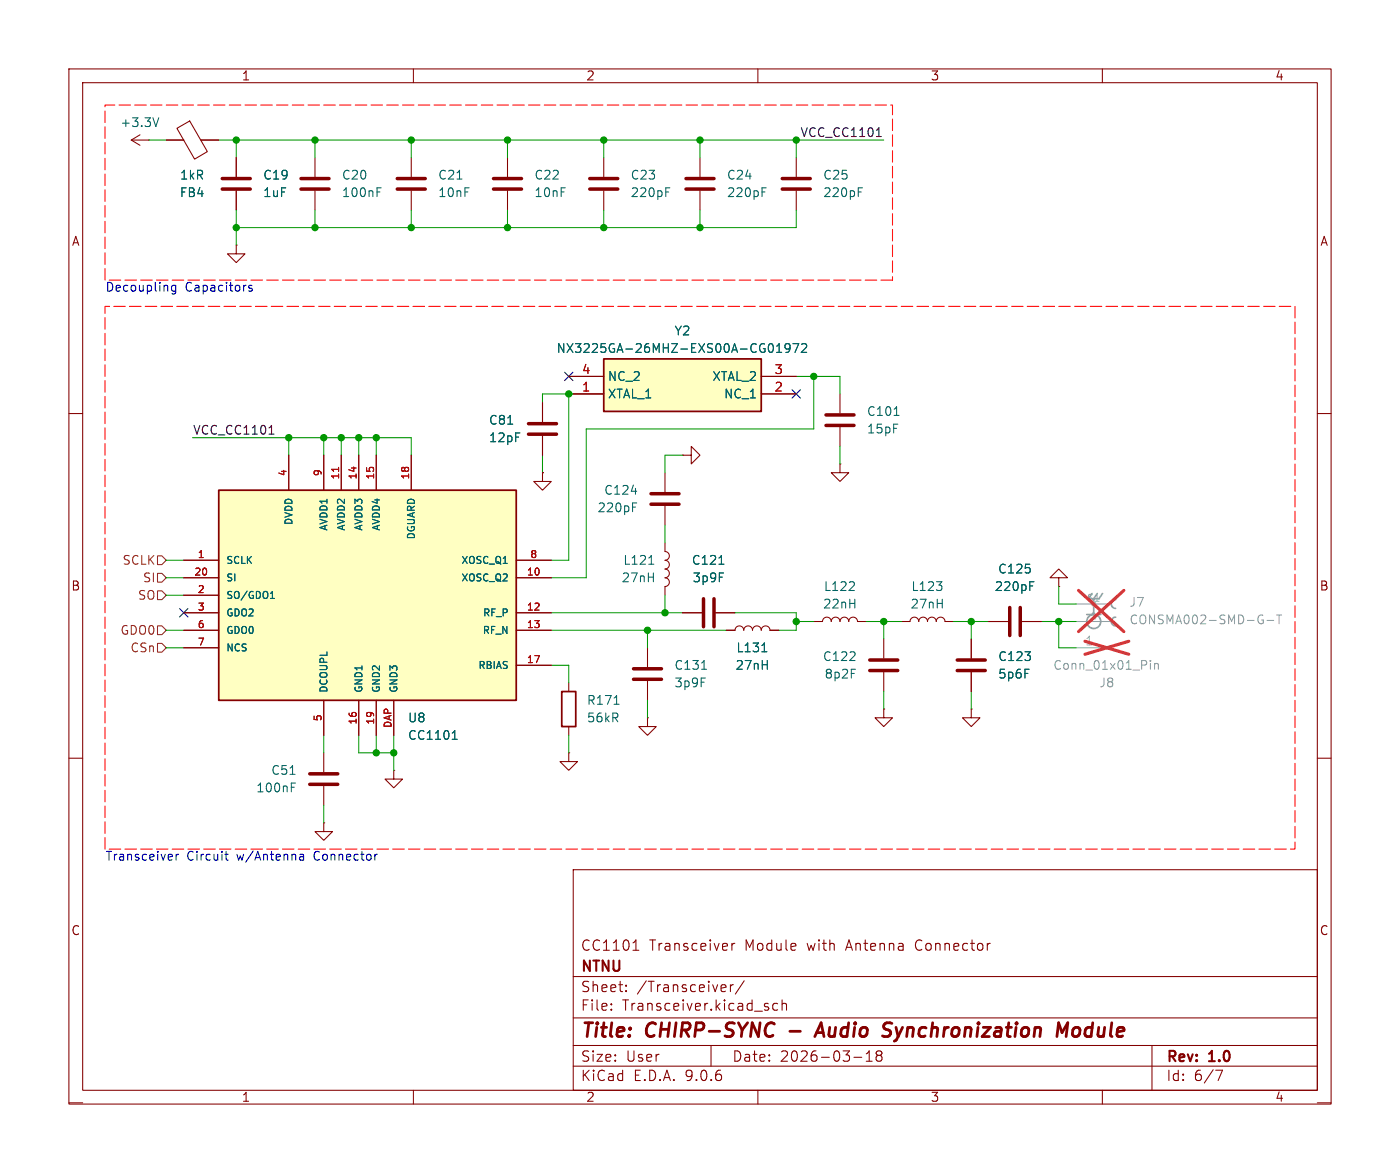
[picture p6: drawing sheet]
<svg xmlns="http://www.w3.org/2000/svg" width="203mm" height="170mm" viewBox="0 0 203 170" stroke-linecap="round" stroke-linejoin="round" font-family="sans-serif">
<g fill="none" stroke="#840000" stroke-width=".15">
<path d="M10 10h183.2v150.2h-183.2zM12 12h179.2v146.2h-179.2zM60 10v2M110 10v2M160 10v2M87.6 22.9v2.8M87.6 27.7v2.8M101.6 22.9v2.8M101.6 27.7v2.8M115.6 22.9v2.8M115.6 27.7v2.8M10 60h2"/>
<path d="M78.7 58.4v2.8M121.9 57.1v2.8M191.2 60h2M78.7 68.6v1.2h1.3l-1.3 1.3-1.2-1.3h1.2M78.7 68.6h.1M78.7 63.2v2.8M121.9 67.3v1.3h1.3l-1.3 1.2-1.3-1.2h1.3M121.9 67.3h.1M121.9 62v2.8M105.4 91.4h1.3a.64 .64 0 0 1 .6-.6 .64 .64 0 0 1 .6 .6 .64 .64 0 0 1 .7-.6 .64 .64 0 0 1 .6 .6 .64 .64 0 0 1 .7-.6 .64 .64 0 0 1 .6 .6 .64 .64 0 0 1 .6-.6 .64 .64 0 0 1 .7 .6h1.2M128.3 92.7v2.8M128.3 97.5v2.8"/>
<path d="M130.8 90.2h1.3a.64 .64 0 0 1 .6-.7 .64 .64 0 0 1 .6 .7 .64 .64 0 0 1 .7-.7 .64 .64 0 0 1 .6 .7 .64 .64 0 0 1 .7-.7 .64 .64 0 0 1 .6 .7 .64 .64 0 0 1 .6-.7 .64 .64 0 0 1 .7 .7h1.2M141 92.7v2.8M141 97.5v2.8M143.5 90.2h2.8M148.3 90.2h2.8M153.7 83.8h1.2l-1.2-1.3-1.3 1.3h1.3v1.3M153.7 85.1h.1M10 110h2M47 119.4v1.2h1.3l-1.3 1.3-1.3-1.3h1.3M47 119.4h.1M47 109.2v2.8M47 114v2.8"/>
<path d="M57.1 111.8v1.2h1.3l-1.3 1.3-1.2-1.3h1.2M57.1 111.8h.1M82.5 109.2v1.3h1.3l-1.3 1.3-1.2-1.3h1.2M82.5 109.2h.1M94 104.1v1.3h1.2l-1.2 1.3-1.3-1.3h1.3M94 104.1h.1M128.3 102.9v1.2h1.2l-1.2 1.3-1.3-1.3h1.3M128.3 102.9h.1M141 102.9v1.2h1.2l-1.2 1.3-1.3-1.3h1.3M141 102.9h.1M191.2 110h2M83.2 126.2h108v32h-108z"/>
<path d="M91.9 137.9h.8M92.2 136.6l.1-.2v1.5M106.2 136.9v1M106.7 136.9h-.3l-.2 .3M143.6 136.9h.1M10 160h2M60 158.2v2M83.2 154.7h108M83.2 151.7h108M83.2 147.7h108M83.2 141.7h108M88.7 146.4v.2"/>
<path d="M88.7 145.6v.2M90.9 143.7v.2M90.9 142.9v.2M103.2 151.7v3M105.2 142.9h.1l.1 .3-.7 .2M105.3 143.8l-.1 .1M106 142.9v1M106.4 142.9h-.2l-.2 .3M108 142.3l-1.3 1.9M110 158.2v2M112.9 145.6h-.5l-.2 .3v.4l.1 .2h.6M113.5 145.7a.37 .37 0 0 1 .7 .1v.8"/>
<path d="M113.5 145.1v1.5M123.9 153.4h1.2M125.7 154h.9M125.7 152.9l.5-.4v1.5M127.4 153.1l-.2 .3v.4l.2 .2 .5-.1 .1-.2-.1-.4-.2-.2M127.4 153.1l-.2-.3v-.2l.2-.1h.5l.1 .3-.1 .2-.2 .1M127.4 153.1h.3M160 158.2v2M167.2 151.7v6.5M176.4 155.3h1l-.6 1.5M191.2 160h2"/>
</g>
<path d="M112.3 148.5l.1 .1M114.6 149.6h1.6M118.3 150.4l.9-2 .4 2M118.5 149.8h1M128.7 148.4l.8 .1M129.1 149.5a.44 .44 0 0 1 0 .7M130 151l-.2 .1M153.4 150.4l.3-2 .4 1.4 .9-1.4-.3 2M155.9 149.1l-.2 .3-.1 .6 .4 .4" fill="none" stroke="#840000" stroke-width=".4"/>
<g fill="none" stroke="#840000" stroke-width=".51">
<path d="M85.6 27.4h4.1M85.6 25.9h4.1M99.6 27.4h4M99.6 25.9h4M113.5 27.4h4.1M113.5 25.9h4.1M76.7 63h4.1M76.7 61.5h4.1M119.9 60.2h4.1M119.9 61.7h4.1M126.2 95.8h4.1M126.2 97.3h4.1"/>
<path d="M138.9 95.8h4.1M138.9 97.3h4.1M146.6 88.1v4.1M148.1 88.1v4.1M45 112.3h4M45 113.8h4"/>
</g>
<g fill="none" stroke="#006464" stroke-width=".15">
<path d="M96.6 27.9h.5M96.6 27.2h.6M110.6 27.9h.4M110.6 27.2h.6M124.6 27.9h.4M124.6 27.2h.6M73.7 61.5h.7M129.8 60.3h.7M110.6 94.6h.7M135.9 84.4h.8l-.4 .5M136.6 85v.5M149.5 84.4h.6"/>
<path d="M149.5 85h.4M42.1 112.3h.7M42.3 114.2h.4M42.3 113.6h.6"/>
</g>
<path d="M160.4 93.9h.9v.2h-.9z" fill="#a1a1a1" stroke="#a1a1a1" stroke-width=".15"/>
<path d="M156.2 94h4.2M156.2 87.6h5.1M156.2 90.2h5.1" fill="none" stroke="#a1a1a1" stroke-width=".15"/>
<path d="M167 95.8v.2M167 96.3v.8M167.6 96.3v.8M167.6 96.4l.2-.1h.3v.8M183.1 90h.3l-.1 .4M183.9 90h1M185.3 89.2h.7M185.7 89.2v1.3" fill="none" stroke="#989898" stroke-width=".15"/>
<path d="M156.5 85.7l6.6 5.9M157.5 93l6.3 1.9M163.1 85.7l-6.6 5.9M163.8 93l-6.3 1.9" fill="none" stroke="#e12e31" stroke-width=".46"/>
<g fill="none" stroke="#a1a1a1" stroke-width=".25">
<path d="M157.7 89.2h2.1M158.7 86.9v2.3M160 86.1l-.5 .8M161.9 89.5a.64 .64 0 0 0-.6 .7 .64 .64 0 0 0 .6 .6M161.9 87a.64 .64 0 0 0-.6 .6 .64 .64 0 0 0 .6 .7"/>
<circle cx="158.7" cy="90.2" r="1.02"/>
</g>
<path d="M31.7 71.1h43.2v30.5h-43.2z" fill="#ffffc2"/>
<path d="M31.7 71.1h43.2v30.5h-43.2zM81.5 100.3h2.1v5.1h-2.1z" fill="none" stroke="#840000" stroke-width=".25"/>
<g fill="none" stroke="#840000" stroke-width=".15">
<path d="M41.9 66v5.1M47 66v5.1M49.5 66v5.1M52.1 66v5.1M54.6 66v5.1M59.7 66v5.1M99.1 66h1.2v-1.2l1.3 1.2-1.3 1.3v-1.3M99.1 66h.1M26.7 81.3h5M26.7 83.8h5M26.7 86.4h5M26.7 88.9h5"/>
<path d="M26.7 91.4h5M26.7 94h5M74.9 81.3h5.1M74.9 83.8h5.1M74.9 88.9h5.1M74.9 91.4h5.1M74.9 96.5h5.1M82.5 99.1v1.2M47 101.6v5.1M52.1 101.6v5.1M54.6 101.6v5.1M57.1 101.6v5.1"/>
<path d="M82.5 105.4v1.3"/>
</g>
<path d="M39.3 86.8h.5M39.3 86l.2-.2v1M65.6 107.3h.8M65.9 106.2l.1-.2v1.3M89.1 102.2h.8" fill="none" stroke="#006464" stroke-width=".15"/>
<path d="M49.1 67.8v.6" fill="none" stroke="#a90000" stroke-width=".15"/>
<path d="M87.6 52.1h22.9v7.6h-22.9z" fill="#ffffc2"/>
<path d="M87.6 52.1h22.9v7.6h-22.9z" fill="none" stroke="#840000" stroke-width=".25"/>
<g fill="none" stroke="#840000" stroke-width=".15">
<path d="M20.3 19.6l-1.3 .7M25.7 18.6l1.8-1 2.6 4.4-1.9 1.1zM19 20.3h2.6M19 20.3l1.3 .8M21.6 20.3h.1M24.1 20.3h2.6M29.2 20.3h2.5M34.3 35.6v1.2h1.3l-1.3 1.3-1.3-1.3h1.3M34.3 35.6h.1M34.3 22.9v2.8M34.3 27.7v2.8M45.7 22.9v2.8"/>
<path d="M45.7 27.7v2.8M59.7 22.9v2.8M59.7 27.7v2.8M73.7 22.9v2.8M73.7 27.7v2.8M78.7 58.4v2.8M82.5 54.6h5.1M82.5 57.1h5.1M110.5 54.6h5.1M110.5 57.1h5.1M41.9 66v5.1M47 66v5.1"/>
<path d="M49.5 66v5.1M52.1 66v5.1M54.6 66v5.1M59.7 66v5.1M78.7 68.6h.1M78.7 63.2v2.8M96.5 78.7v1.3a.64 .64 0 0 1 .6 .7 .64 .64 0 0 1-.6 .6 .64 .64 0 0 1 .6 .6 .64 .64 0 0 1-.6 .7 .64 .64 0 0 1 .6 .6 .64 .64 0 0 1-.6 .6 .63 .63 0 0 1 .6 .7 .63 .63 0 0 1-.6 .6v1.3M96.5 68.6v2.8M96.5 73.4v2.8M26.7 88.9h5M26.7 81.3h5M26.7 83.8h5"/>
<path d="M26.7 86.4h5M26.7 91.4h5M26.7 94h5M74.9 88.9h5.1M74.9 81.3h5.1M74.9 83.8h5.1M74.9 91.4h5.1M74.9 96.5h5.1M94 94v2.8M94 98.8v2.8M99.1 88.9h2.8M103.9 88.9h2.8"/>
<path d="M105.4 91.4h1.3M111.8 91.4h1.2M118.1 90.2h1.3a.64 .64 0 0 1 .6-.7 .64 .64 0 0 1 .6 .7 .64 .64 0 0 1 .7-.7 .64 .64 0 0 1 .6 .7 .64 .64 0 0 1 .7-.7 .64 .64 0 0 1 .6 .7 .64 .64 0 0 1 .6-.7 .64 .64 0 0 1 .7 .7h1.2M141 92.7v2.8M141 97.5v2.8M143.5 90.2h2.8M148.3 90.2h2.8M47 101.6v5.1M52.1 101.6v5.1M54.6 101.6v5.1M57.1 101.6v5.1"/>
</g>
<g fill="none" stroke="#006464" stroke-width=".15">
<path d="M23 17.1l-.4 1.3M54.7 27.9h.4M54.7 27.2h.6M66.3 26h.8M111.9 49.9a.79 .79 0 0 1 0 1.2M112.7 51.1h.8M112.7 50.2l.4-.3v1.2M114.7 50.4l-.3 .2h-.3l-.2-.2v-.3l.2-.2h.3l.2 .1a.84 .84 0 0 1-.3 1.1h-.2M115.1 49.9h.8l-.5 1.2M116.4 50l.1-.1h.3l.2 .1 .1 .2-.1 .2-.7 .7h.8M73.7 61.5h.7M91.6 71.3h.8"/>
<path d="M91.8 73.6h.4M91.8 73h.6M39.3 86.8h.5M39.3 86l.2-.2v1M94.2 81.9h.7M101.8 97.1h.8M104.4 81.9h.7M110.6 94.6h.7M123.2 85.7h.8M123.9 84.5v.4M149.5 85h.4M149.5 84.4h.6"/>
<path d="M65.6 107.3h.8M65.9 106.2l.1-.2v1.3"/>
</g>
<g fill="none" stroke="#840000" stroke-width=".51">
<path d="M32.3 27.4h4M32.3 25.9h4M43.7 27.4h4.1M43.7 25.9h4.1M57.7 27.4h4M57.7 25.9h4M71.6 27.4h4.1M71.6 25.9h4.1M94.5 71.6h4.1M94.5 73.2h4.1M91.9 98.6h4.1M91.9 97h4.1"/>
<path d="M102.1 86.9v4M103.6 86.9v4"/>
</g>
<path d="M129.5 40.6h-114.3v-25.4h114.3v25.4M188 44.5v78.7h-172.8v-78.7h172.8" fill="none" stroke="#f00" stroke-width=".15" stroke-dasharray="1.7 .6"/>
<path d="M22.9 90.8h.6l.6 .6-.6 .7h-.6zM22.9 80.6h.6l.6 .7-.6 .6h-.6zM22.9 83.2h.6l.6 .6-.6 .7h-.6zM22.9 85.7h.6l.6 .7-.6 .6h-.6zM22.9 93.3h.6l.6 .7-.6 .6h-.6z" fill="none" stroke="#725600" stroke-width=".15"/>
<path d="M127.2 19.8h.7M39 63h.8" fill="none" stroke="#0f0f0f" stroke-width=".15"/>
<g fill="none" stroke="#009600" stroke-width=".15">
<path d="M21.6 20.3h2.5M31.7 20.3h96.6M34.3 20.3v2.6M34.3 30.5v5.1M45.7 20.3v2.6M45.7 30.5v2.5M59.7 20.3v2.6M59.7 30.5v2.5M73.7 20.3v2.6M73.7 30.5v2.5M87.6 20.3v2.6M87.6 30.5v2.5"/>
<path d="M101.6 20.3v2.6M101.6 30.5v2.5M115.6 30.5v2.5h-81.3M115.6 20.3v2.6M82.5 57.1v24.2h-2.5M87.6 57.1h-8.9v1.3M115.6 54.6h6.3v2.5M118.1 54.6v7.6h-33v21.6h-5.1M27.9 63.5h31.8v2.5M41.9 63.5v2.5M47 63.5v2.5M49.5 63.5v2.5"/>
<path d="M52.1 63.5v2.5M54.6 63.5v2.5M78.7 66v2.6M96.5 76.2v2.5M99.1 66h-2.6v2.6M121.9 64.8v2.5M24.1 86.4h2.6M24.1 94h2.6M24.1 83.8h2.6M24.1 81.3h2.6M24.1 91.4h2.6M80 88.9h19.1"/>
<path d="M80 91.4h25.4M80 96.5h2.5v2.6M94 91.4v2.6M96.5 86.4v2.5M106.7 88.9h8.9v2.5h-2.6M115.6 90.2h2.5M125.7 90.2h5.1M128.3 90.2v2.5M138.4 90.2h5.1M141 90.2v2.5M151.1 90.2h5.1M153.7 90.2v3.8h2.5"/>
<path d="M153.7 85.1v2.5h2.5M47 106.7v2.5M47 116.8v2.6M52.1 106.7v2.5h5M54.6 106.7v2.5M57.1 106.7v5.1M82.5 106.7v2.5M94 101.6v2.5M128.3 100.3v2.6M141 100.3v2.6"/>
</g>
<path d="M81.9 54l1.3 1.2M83.2 54l-1.3 1.2M115 56.5l1.2 1.3M116.2 56.5l-1.2 1.3M26.1 88.3l1.2 1.2M27.3 88.3l-1.2 1.2" fill="none" stroke="#000084" stroke-width=".15"/>
<path d="M25.5 41.4v1l-.2 .3-.3-.1M25.5 41.5l-.4-.1-.2 .2v.4l.1 .2h.5M36.6 41.5l-.3-.1-.2 .2v.2l.5 .1v.3h-.5M25.6 123.9v.9M25.9 123.9l-.2 .1-.1 .2M32.6 123.9h.5M32.8 123.5v1.1l.1 .1 .2 .1M43.5 124h.5l.1 .8M44.1 124.2l-.5 .1a.25 .25 0 0 0-.1 .2 .25 .25 0 0 0 .1 .3l.5-.1M54.8 123.9l-.3 .1" fill="none" stroke="#0000c2" stroke-width=".15"/>
<path d="M49.1 67.8v.6" fill="none" stroke="#a90000" stroke-width=".15"/>
<g fill="#009600" stroke="#009600" stroke-width=".15">
<circle cx="82.5" cy="57.1" r=".46"/>
<circle cx="101.6" cy="20.3" r=".46"/>
<circle cx="101.6" cy="33" r=".46"/>
<circle cx="87.6" cy="20.3" r=".46"/>
<circle cx="87.6" cy="33" r=".46"/>
<circle cx="115.6" cy="20.3" r=".46"/>
<circle cx="73.7" cy="33" r=".46"/>
<circle cx="73.7" cy="20.3" r=".46"/>
<circle cx="49.5" cy="63.5" r=".46"/>
<circle cx="52.1" cy="63.5" r=".46"/>
<circle cx="54.6" cy="63.5" r=".46"/>
<circle cx="45.7" cy="33" r=".46"/>
<circle cx="34.3" cy="33" r=".46"/>
<circle cx="45.7" cy="20.3" r=".46"/>
<circle cx="47" cy="63.5" r=".46"/>
<circle cx="41.9" cy="63.5" r=".46"/>
<circle cx="34.3" cy="20.3" r=".46"/>
<circle cx="59.7" cy="33" r=".46"/>
<circle cx="59.7" cy="20.3" r=".46"/>
<circle cx="128.3" cy="90.2" r=".46"/>
<circle cx="118.1" cy="54.6" r=".46"/>
<circle cx="141" cy="90.2" r=".46"/>
<circle cx="115.6" cy="90.2" r=".46"/>
<circle cx="153.7" cy="90.2" r=".46"/>
<circle cx="54.6" cy="109.2" r=".46"/>
<circle cx="57.1" cy="109.2" r=".46"/>
<circle cx="96.5" cy="88.9" r=".46"/>
<circle cx="94" cy="91.4" r=".46"/>
</g>
<g font-size="2.8" fill="#840000">
<text x="84.2" y="151.1">Title:</text>
<text x="93.9" y="151.1">CHIRP-SYNC</text>
<text x="120.2" y="151.1">Audio</text>
<text x="130.6" y="151.1">Synchronization</text>
<text x="156.7" y="151.1">Module</text>
</g>
<g font-size="2.1" fill="#840000">
<text x="84.2" y="141.4">NTNU</text>
<text x="84.2" y="138.2">CC1101</text>
<text x="94.2" y="138.2">Transceiver</text>
<text x="108.2" y="138.2">Module</text>
<text x="117.3" y="138.2">with</text>
<text x="123.1" y="138.2">Antenna</text>
<text x="133.3" y="138.2">Connector</text>
<text x="84.2" y="146.9">File:</text>
<text x="84.2" y="144.2">Sheet:</text>
<text x="90.3" y="146.9">Transceiver.kicad_sch</text>
<text x="92.4" y="144.2">/Transceiver/</text>
<text x="84.2" y="154.3">Size:</text>
<text x="90.9" y="154.3">User</text>
<text x="106.2" y="154.3">Date:</text>
<text x="113.2" y="154.3">2026-03-18</text>
<text x="169.2" y="154.5">Rev:</text>
<text x="175.6" y="154.5">1.0</text>
<text x="84.2" y="157.1">KiCad</text>
<text x="91.9" y="157.1">E.D.A.</text>
<text x="99.5" y="157.1">9.0.6</text>
<text x="169.2" y="157.1">Id:</text>
<text x="173.3" y="157.1">6/7</text>
</g>
<g font-size="1.8" fill="#840000">
<text x="35" y="11.9">1</text>
<text x="85" y="11.9">2</text>
<text x="135" y="11.9">3</text>
<text x="185" y="11.9">4</text>
<text x="10.3" y="35.9">A</text>
<text x="191.5" y="35.9">A</text>
<text x="10.3" y="85.9">B</text>
<text x="191.5" y="85.9">B</text>
<text x="10.3" y="135.9">C</text>
<text x="191.5" y="135.9">C</text>
<text x="35" y="160.1">1</text>
<text x="85" y="160.1">2</text>
<text x="135" y="160.1">3</text>
<text x="185" y="160.1">4</text>
</g>
<g font-size="1.8" fill="#006464">
<text x="17.4" y="18.6">+3.3V</text>
<text x="26" y="28.8">FB4</text>
<text x="26" y="26.3">1kR</text>
<text x="38.1" y="28.8">1uF</text>
<text x="38.1" y="26.3">C19</text>
<text x="49.5" y="28.8">100nF</text>
<text x="49.5" y="26.3">C20</text>
<text x="63.5" y="26.3">C21</text>
<text x="63.5" y="28.8">10nF</text>
<text x="77.5" y="26.3">C22</text>
<text x="77.5" y="28.8">10nF</text>
<text x="91.4" y="28.8">220pF</text>
<text x="91.4" y="26.3">C23</text>
<text x="105.4" y="28.8">220pF</text>
<text x="105.4" y="26.3">C24</text>
<text x="119.4" y="28.8">220pF</text>
<text x="119.4" y="26.3">C25</text>
<text x="80.7" y="51.4">NX3225GA-26MHZ-EXS00A-CG01972</text>
<text x="97.8" y="48.9">Y2</text>
<text x="88.1" y="55.5">NC_2</text>
<text x="88.1" y="58">XTAL_1</text>
<text x="103.3" y="55.5">XTAL_2</text>
<text x="105" y="58">NC_1</text>
<text x="70.9" y="61.8">C81</text>
<text x="70.9" y="64.4">12pF</text>
<text x="125.7" y="60.6">C101</text>
<text x="125.7" y="63.1">15pF</text>
<text x="87.6" y="72">C124</text>
<text x="86.6" y="74.5">220pF</text>
<text x="90.4" y="82.1">L121</text>
<text x="100.3" y="82.1">C121</text>
<text x="144.8" y="83.4">C125</text>
<text x="90.1" y="84.7">27nH</text>
<text x="100.4" y="84.7">3p9F</text>
<text x="119.4" y="88.5">22nH</text>
<text x="119.5" y="86">L122</text>
<text x="132.1" y="88.5">27nH</text>
<text x="132.2" y="86">L123</text>
<text x="144.3" y="86">220pF</text>
<text x="106.8" y="94.8">L131</text>
<text x="97.8" y="97.4">C131</text>
<text x="97.8" y="99.9">3p9F</text>
<text x="106.7" y="97.4">27nH</text>
<text x="119.3" y="96.1">C122</text>
<text x="119.6" y="98.7">8p2F</text>
<text x="144.8" y="96.1">C123</text>
<text x="144.8" y="98.7">5p6F</text>
<text x="59.1" y="105">U8</text>
<text x="59.1" y="107.5">CC1101</text>
<text x="85.1" y="102.5">R171</text>
<text x="85.1" y="105">56kR</text>
<text x="39.3" y="112.6">C51</text>
<text x="37.1" y="115.2">100nF</text>
</g>
<g font-size="1.8" fill="#0f0f0f">
<text x="116.1" y="20">VCC_CC1101</text>
<text x="27.9" y="63.2">VCC_CC1101</text>
</g>
<g font-size="1.8" fill="#0000c2">
<text x="15.2" y="42.5">Decoupling</text>
<text x="26.9" y="42.5">Capacitors</text>
<text x="15.2" y="125.1">Transceiver</text>
<text x="27.1" y="125.1">Circuit</text>
<text x="34.5" y="125.1">w/Antenna</text>
<text x="45.8" y="125.1">Connector</text>
</g>
<g font-size="1.8" fill="#a90000">
<text x="84.4" y="54.4">4</text>
<text x="84.4" y="56.9">1</text>
<text x="112.3" y="54.4">3</text>
<text x="112.3" y="56.9">2</text>
</g>
<g font-size="1.8" fill="#725600">
<text x="17.7" y="82.1">SCLK</text>
<text x="19.9" y="87.2">SO</text>
<text x="20.7" y="84.7">SI</text>
<text x="17.4" y="92.3">GDO0</text>
<text x="18.8" y="94.8">CSn</text>
</g>
<g font-size="1.8" fill="#989898">
<text x="163.8" y="88.2">J7</text>
<text x="163.8" y="90.8">CONSMA002-SMD-G-T</text>
<text x="152.8" y="97.4">Conn_01x01_Pin</text>
<text x="159.5" y="99.9">J8</text>
</g>
<text font-size="1.8" fill="#aaa" x="157.4" y="93.7">1</text>
<g font-size="1.4" fill="#a90000">
<text x="41.7" y="69.2" transform="rotate(-90 41.7 69.2)">4</text>
<text x="46.7" y="69.2" transform="rotate(-90 46.7 69.2)">9</text>
<text x="49.3" y="69.7" transform="rotate(-90 49.3 69.7)">11</text>
<text x="51.8" y="69.7" transform="rotate(-90 51.8 69.7)">14</text>
<text x="54.4" y="69.7" transform="rotate(-90 54.4 69.7)">15</text>
<text x="59.4" y="69.7" transform="rotate(-90 59.4 69.7)">18</text>
<text x="28.1" y="83.6">20</text>
<text x="28.6" y="81">1</text>
<text x="76.4" y="83.6">10</text>
<text x="76.9" y="81">8</text>
<text x="28.6" y="86.1">2</text>
<text x="28.6" y="88.6">3</text>
<text x="76.4" y="88.6">12</text>
<text x="28.6" y="91.2">6</text>
<text x="28.6" y="93.7">7</text>
<text x="76.4" y="91.2">13</text>
<text x="76.4" y="96.3">17</text>
<text x="46.7" y="104.8" transform="rotate(-90 46.7 104.8)">5</text>
<text x="51.8" y="105.2" transform="rotate(-90 51.8 105.2)">16</text>
<text x="54.4" y="105.2" transform="rotate(-90 54.4 105.2)">19</text>
<text x="56.9" y="105.7" transform="rotate(-90 56.9 105.7)">DAP</text>
</g>
<g font-size="1.4" fill="#006464">
<text x="42.6" y="76.3" transform="rotate(-90 42.6 76.3)">DVDD</text>
<text x="47.7" y="77.1" transform="rotate(-90 47.7 77.1)">AVDD1</text>
<text x="50.3" y="77.1" transform="rotate(-90 50.3 77.1)">AVDD2</text>
<text x="52.8" y="77.1" transform="rotate(-90 52.8 77.1)">AVDD3</text>
<text x="55.3" y="77.1" transform="rotate(-90 55.3 77.1)">AVDD4</text>
<text x="32.8" y="82">SCLK</text>
<text x="60.4" y="78.4" transform="rotate(-90 60.4 78.4)">DGUARD</text>
<text x="66.8" y="82">XOSC_Q1</text>
<text x="32.8" y="84.6">SI</text>
<text x="32.8" y="87.1">SO/GDO1</text>
<text x="32.8" y="89.6">GDO2</text>
<text x="66.8" y="84.6">XOSC_Q2</text>
<text x="70" y="89.6">RF_P</text>
<text x="32.8" y="92.2">GDO0</text>
<text x="32.8" y="94.7">NCS</text>
<text x="69.9" y="92.2">RF_N</text>
<text x="47.7" y="100.6" transform="rotate(-90 47.7 100.6)">DCOUPL</text>
<text x="52.8" y="100.6" transform="rotate(-90 52.8 100.6)">GND1</text>
<text x="55.3" y="100.6" transform="rotate(-90 55.3 100.6)">GND2</text>
<text x="57.9" y="100.6" transform="rotate(-90 57.9 100.6)">GND3</text>
<text x="69.3" y="97.3">RBIAS</text>
</g>
<g font-size="1.4" fill="#aaa">
<text x="157.7" y="87.4">S1</text>
<text x="158.1" y="89.9">1</text>
</g>
</svg>
